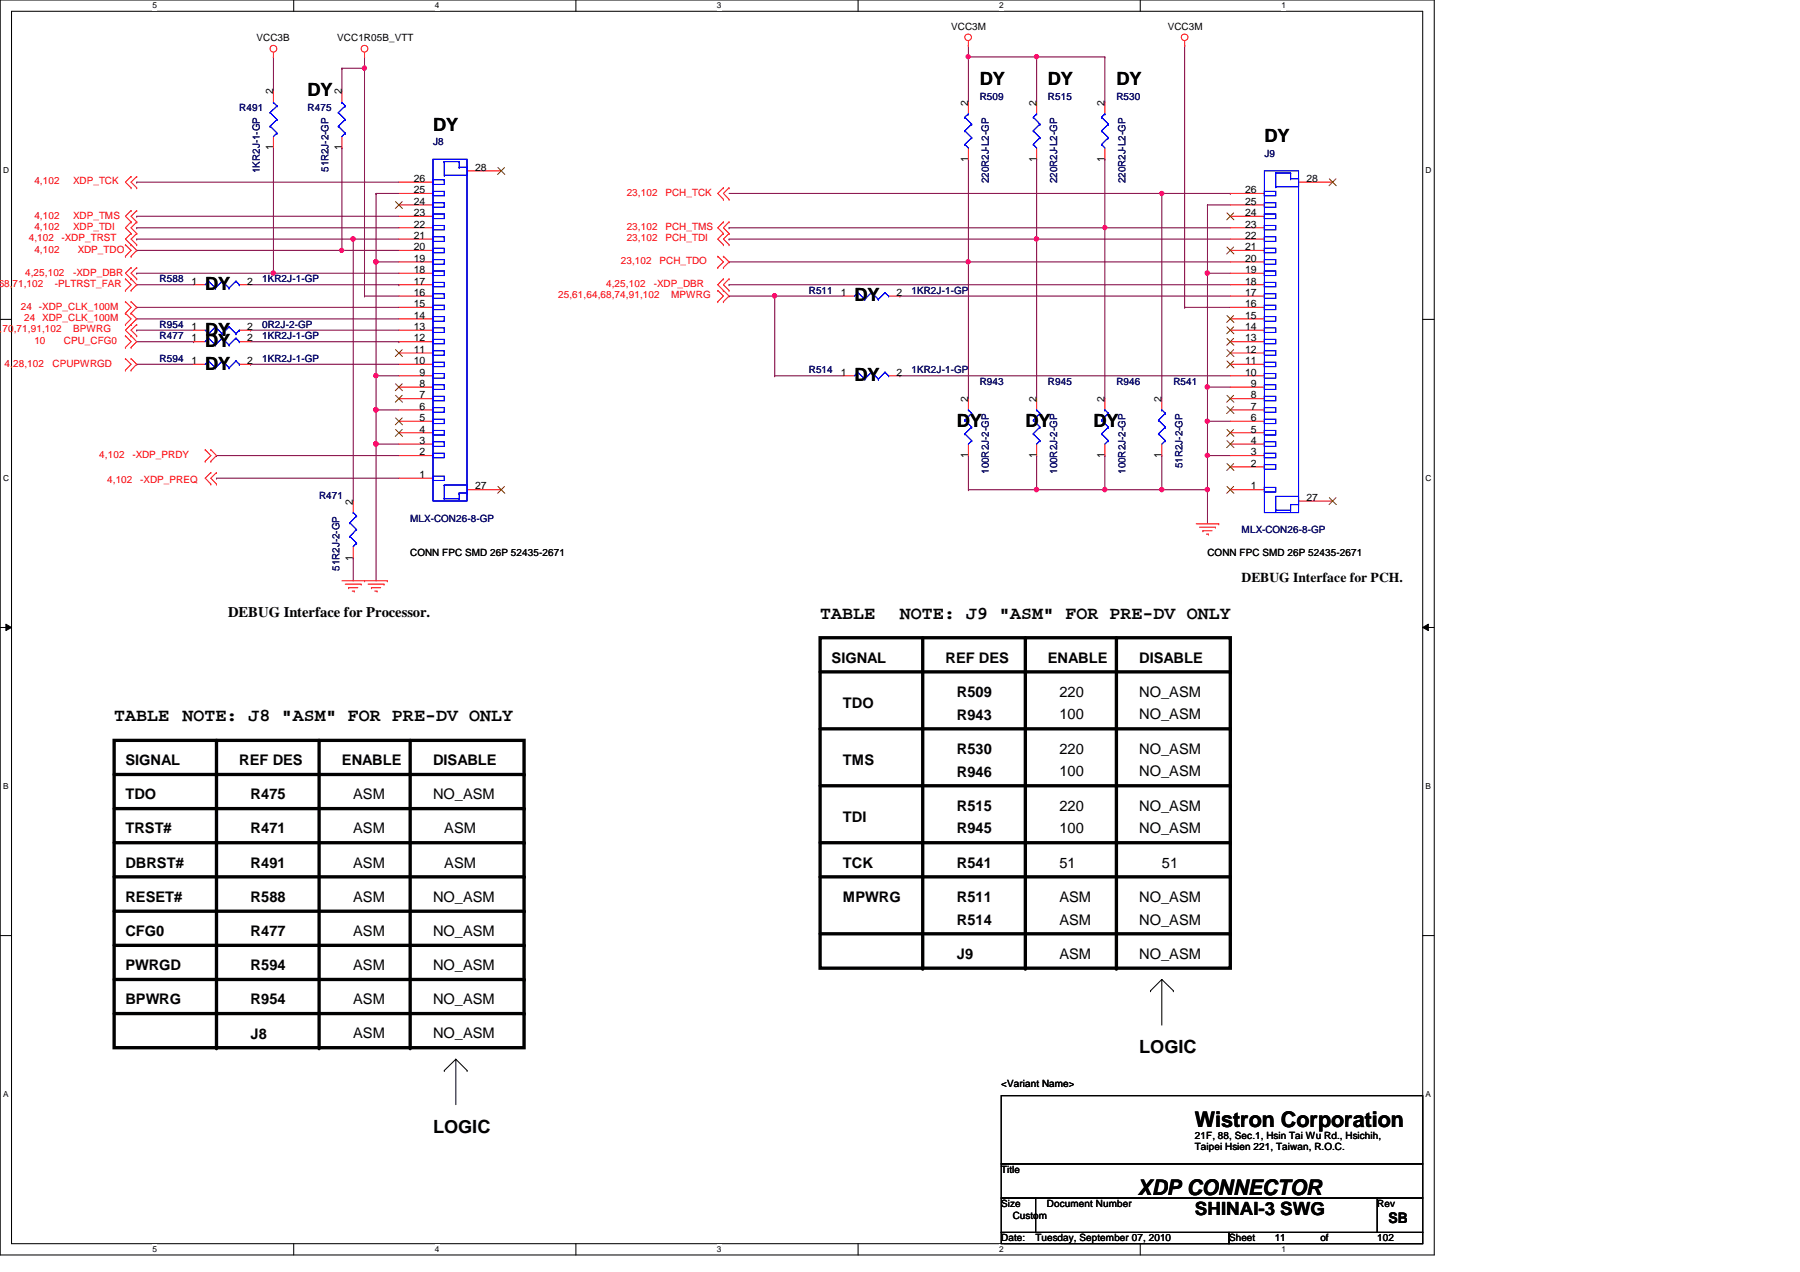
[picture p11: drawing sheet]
<svg xmlns="http://www.w3.org/2000/svg" width="297mm" height="210mm" viewBox="0 0 297 210" stroke-linecap="round" stroke-linejoin="round" font-family="sans-serif">
<path d="M0 0h236.7v207.1h-236.7zM1.9 1.9h232.9v203.3h-232.9z" fill="none" stroke="#000" stroke-width=".17"/>
<g fill="#fff">
<path d="M25.2 .2h.7v1.5h-.7z"/>
<path d="M25.2 205.4h.7v1.5h-.7z"/>
</g>
<path d="M48.5 0v1.9M48.5 205.2v1.9" fill="none" stroke="#000" stroke-width=".17"/>
<g fill="#fff">
<path d="M71.8 .2h.7v1.5h-.7z"/>
<path d="M71.8 205.4h.7v1.5h-.7z"/>
</g>
<path d="M95 0v1.9M95 205.2v1.9" fill="none" stroke="#000" stroke-width=".17"/>
<g fill="#fff">
<path d="M118.3 .2h.8v1.5h-.8z"/>
<path d="M118.3 205.4h.8v1.5h-.8z"/>
</g>
<path d="M141.6 0v1.9M141.6 205.2v1.9" fill="none" stroke="#000" stroke-width=".17"/>
<g fill="#fff">
<path d="M164.9 .2h.7v1.5h-.7z"/>
<path d="M164.9 205.4h.7v1.5h-.7z"/>
</g>
<path d="M188.2 0v1.9M188.2 205.2v1.9" fill="none" stroke="#000" stroke-width=".17"/>
<g fill="#fff">
<path d="M211.5 .2h.7v1.5h-.7z"/>
<path d="M211.5 205.4h.7v1.5h-.7z"/>
<path d="M.5 27.3h1v1.5h-1z"/>
<path d="M235.2 27.3h1v1.5h-1z"/>
<path d="M.5 78.1h1v1.5h-1z"/>
<path d="M235.2 78.1h1v1.5h-1z"/>
</g>
<path d="M0 52.7h1.9M234.8 52.7h1.8" fill="none" stroke="#000" stroke-width=".17"/>
<g fill="#fff">
<path d="M.5 128.9h.9v1.6h-.9z"/>
<path d="M235.2 128.9h.9v1.6h-.9z"/>
</g>
<path d="M0 103.5h1.9M1 103l.9 .5-.9 .6zM234.8 103.5l.9-.5v1.1zM234.8 103.5h1.8" fill="none" stroke="#000" stroke-width=".17"/>
<path d="M1 103l.9 .5-.9 .6zM234.8 103.5l.9-.5v1.1z" fill="#000"/>
<g fill="#fff">
<path d="M.5 179.8h.9v1.5h-.9z"/>
<path d="M235.2 179.8h.9v1.5h-.9z"/>
</g>
<path d="M0 154.4h1.9M234.8 154.4h1.8" fill="none" stroke="#000" stroke-width=".17"/>
<path d="M35.7 78.9h.1M35.7 75.2h.1M35.7 78.9h30.1M35.7 75.2h30.1M62.1 73.3h.1M62.1 73.3h3.7" fill="none" stroke="#800040" stroke-width=".17"/>
<circle cx="62" cy="73.3" r=".37" fill="#f0f"/>
<circle cx="62" cy="73.3" r=".37" fill="none" stroke="#f0f" stroke-width=".17"/>
<path d="M62.1 31.9h.1M62.1 31.9h3.7M62.1 31.9v11.3M62.1 43.2h.1M62.1 43.2h3.7M62.1 62h.1M62.1 62h3.7" fill="none" stroke="#800040" stroke-width=".17"/>
<circle cx="62" cy="43.2" r=".37" fill="#f0f"/>
<circle cx="62" cy="43.2" r=".37" fill="none" stroke="#f0f" stroke-width=".17"/>
<path d="M62.1 62h.1M62.1 73.3h.1M62.1 62v5.6M62.1 73.3v22.5" fill="none" stroke="#800040" stroke-width=".17"/>
<circle cx="62" cy="73.3" r=".37" fill="#f0f"/>
<circle cx="62" cy="73.3" r=".37" fill="none" stroke="#f0f" stroke-width=".17"/>
<path d="M62.1 43.2h.1M62.1 43.2v18.8" fill="none" stroke="#800040" stroke-width=".17"/>
<circle cx="62" cy="62" r=".37" fill="#f0f"/>
<circle cx="62" cy="62" r=".37" fill="none" stroke="#f0f" stroke-width=".17"/>
<circle cx="62" cy="43.2" r=".37" fill="#f0f"/>
<circle cx="62" cy="43.2" r=".37" fill="none" stroke="#f0f" stroke-width=".17"/>
<path d="M62.1 67.6h.1M62.1 67.6v5.7" fill="none" stroke="#800040" stroke-width=".17"/>
<circle cx="62" cy="67.6" r=".37" fill="#f0f"/>
<circle cx="62" cy="67.6" r=".37" fill="none" stroke="#f0f" stroke-width=".17"/>
<path d="M60.2 11.3h.1M60.2 11.3v37.6M22.6 52.6h.1M22.6 50.7h.1M22.6 52.6h43.2M22.6 50.7h43.2M60.2 48.9h.1M60.2 48.9h5.6M22.6 60.1h.1M22.6 60.1h9.4M41.4 60.1h.1M41.4 60.1h24.4" fill="none" stroke="#800040" stroke-width=".17"/>
<circle cx="60.1" cy="11.2" r=".35" fill="#f0f"/>
<circle cx="60.1" cy="11.2" r=".35" fill="none" stroke="#f0f" stroke-width=".17"/>
<g fill="none" stroke="#800040" stroke-width=".17">
<path d="M56.4 11.3h.1M56.4 11.3v3.7M60.2 9.4h.1M60.2 9.4v1.9h-3.8M195.5 7.5h.1M195.5 7.5v43.2M58.3 39.5h.1M58.3 39.5v43.2M120.3 31.9h71.4M191.7 31.9h.1M199.3 33.8h.1M199.3 33.8h3.7"/>
<path d="M199.3 33.8v11.3M120.3 47h.1M120.3 47h82.7M127.8 48.9h.1M127.8 48.9h11.3M199.3 45.1h.1M199.3 45.1h3.7M148.5 62h.1M148.5 62h54.5M58.3 92.1h.1M58.3 92.1v3.7M199.3 80.8h.1"/>
<path d="M199.3 80.8v5.6"/>
</g>
<circle cx="191.7" cy="31.9" r=".34" fill="#f0f"/>
<circle cx="191.7" cy="31.9" r=".34" fill="none" stroke="#f0f" stroke-width=".17"/>
<path d="M182.3 75.2h.1M182.3 75.2v5.6M191.7 75.2h.1M191.7 75.2v5.6h-9.4M182.3 80.8h.1" fill="none" stroke="#800040" stroke-width=".17"/>
<circle cx="182.3" cy="80.8" r=".35" fill="#f0f"/>
<circle cx="182.3" cy="80.8" r=".35" fill="none" stroke="#f0f" stroke-width=".17"/>
<path d="M171.1 75.2h.1M171.1 75.2v5.6" fill="none" stroke="#800040" stroke-width=".17"/>
<circle cx="171" cy="80.8" r=".37" fill="#f0f"/>
<circle cx="171" cy="80.8" r=".37" fill="none" stroke="#f0f" stroke-width=".17"/>
<path d="M171.1 39.5h.1M171.1 39.5h31.9M159.8 75.2h.1M159.8 75.2v5.6M159.8 80.8h.1M159.8 80.8h22.5M171.1 80.8h.1" fill="none" stroke="#800040" stroke-width=".17"/>
<circle cx="171" cy="39.4" r=".37" fill="#f0f"/>
<circle cx="171" cy="39.4" r=".37" fill="none" stroke="#f0f" stroke-width=".17"/>
<path d="M159.8 43.2h.1M159.8 43.2h43.2" fill="none" stroke="#800040" stroke-width=".17"/>
<circle cx="159.7" cy="43.2" r=".35" fill="#f0f"/>
<circle cx="159.7" cy="43.2" r=".35" fill="none" stroke="#f0f" stroke-width=".17"/>
<path d="M159.8 9.4h.1M159.8 9.4v7.5M159.8 9.4h11.3M171.1 9.4h.1M171.1 9.4v7.5" fill="none" stroke="#800040" stroke-width=".17"/>
<circle cx="159.8" cy="9.4" r=".34" fill="#f0f"/>
<circle cx="159.8" cy="9.4" r=".34" fill="none" stroke="#f0f" stroke-width=".17"/>
<path d="M171.1 9.4h.1M171.1 9.4h11.2" fill="none" stroke="#800040" stroke-width=".17"/>
<circle cx="171" cy="9.4" r=".36" fill="#f0f"/>
<circle cx="171" cy="9.4" r=".36" fill="none" stroke="#f0f" stroke-width=".17"/>
<path d="M159.8 7.5h.1M159.8 7.5v1.9M182.3 9.4h.1M182.3 9.4v7.5M182.3 37.6h.1M182.3 37.6h20.7M191.7 80.8h.1M191.7 80.8h7.6" fill="none" stroke="#800040" stroke-width=".17"/>
<circle cx="199.2" cy="80.8" r=".37" fill="#f0f"/>
<circle cx="199.2" cy="80.8" r=".37" fill="none" stroke="#f0f" stroke-width=".17"/>
<circle cx="191.7" cy="80.8" r=".35" fill="#f0f"/>
<circle cx="191.7" cy="80.8" r=".35" fill="none" stroke="#f0f" stroke-width=".17"/>
<path d="M199.3 75.2h.1M199.3 75.2v5.6" fill="none" stroke="#800040" stroke-width=".17"/>
<circle cx="199.2" cy="75.1" r=".36" fill="#f0f"/>
<circle cx="199.2" cy="75.1" r=".36" fill="none" stroke="#f0f" stroke-width=".17"/>
<path d="M182.3 26.3h.1M182.3 26.3v11.3M191.7 31.9h.1M191.7 31.9v33.9M191.7 31.9h11.3M203 31.9h.1" fill="none" stroke="#800040" stroke-width=".17"/>
<circle cx="182.3" cy="37.5" r=".34" fill="#f0f"/>
<circle cx="182.3" cy="37.5" r=".34" fill="none" stroke="#f0f" stroke-width=".17"/>
<path d="M22.6 30.1h.1M22.6 30.1h43.2M159.8 26.3h.1M159.8 26.3v39.5M171.1 26.3h.1M171.1 39.5h.1M171.1 26.3v39.5M182.3 37.6h.1M182.3 37.6v28.2M56.4 41.3h.1M56.4 41.3h9.4M159.8 43.2h.1" fill="none" stroke="#800040" stroke-width=".17"/>
<circle cx="56.4" cy="41.3" r=".34" fill="#f0f"/>
<circle cx="56.4" cy="41.3" r=".34" fill="none" stroke="#f0f" stroke-width=".17"/>
<path d="M22.6 37.6h.1M22.6 35.7h.1M22.6 37.6h43.2M22.6 35.7h43.2M58.3 39.5h.1M58.3 39.5h7.5" fill="none" stroke="#800040" stroke-width=".17"/>
<circle cx="58.3" cy="39.4" r=".37" fill="#f0f"/>
<circle cx="58.3" cy="39.4" r=".37" fill="none" stroke="#f0f" stroke-width=".17"/>
<path d="M56.4 24.4h.1M56.4 24.4v16.9h-33.8M22.6 41.3h.1M45.1 45.1h.1M45.1 45.1h20.7" fill="none" stroke="#800040" stroke-width=".17"/>
<circle cx="45.1" cy="45.1" r=".37" fill="#f0f"/>
<circle cx="45.1" cy="45.1" r=".37" fill="none" stroke="#f0f" stroke-width=".17"/>
<path d="M62.1 67.6h.1M62.1 67.6h3.7" fill="none" stroke="#800040" stroke-width=".17"/>
<circle cx="62" cy="67.6" r=".37" fill="#f0f"/>
<circle cx="62" cy="67.6" r=".37" fill="none" stroke="#f0f" stroke-width=".17"/>
<g fill="none" stroke="#800040" stroke-width=".17">
<path d="M45.1 9.4h.1M45.1 9.4v5.6M22.6 39.5h.1M22.6 39.5h35.7M45.1 24.4v20.7M22.6 47h.1M22.6 54.5h.1M22.6 45.1h.1M22.6 47h9.4M22.6 54.5h9.4M22.6 56.4h9.4M22.6 45.1h22.5"/>
<path d="M32 56.4h.1M41.4 54.5h.1M41.4 47h24.4M41.4 54.5h24.4M41.4 56.4h24.4M45.1 45.1h.1M65.8 47h.1M65.8 56.4h.1M127.8 48.9h.1M127.8 48.9v13.1"/>
</g>
<circle cx="127.8" cy="48.8" r=".37" fill="#f0f"/>
<circle cx="127.8" cy="48.8" r=".37" fill="none" stroke="#f0f" stroke-width=".17"/>
<path d="M120.3 48.9h.1M120.3 48.9h7.5M199.3 45.1h.1M199.3 45.1v18.8M127.8 62h.1M127.8 62h11.3M199.3 63.9h.1M199.3 63.9h3.7" fill="none" stroke="#800040" stroke-width=".17"/>
<circle cx="199.2" cy="45.1" r=".37" fill="#f0f"/>
<circle cx="199.2" cy="45.1" r=".37" fill="none" stroke="#f0f" stroke-width=".17"/>
<path d="M199.3 69.5h.1M199.3 69.5h3.7" fill="none" stroke="#800040" stroke-width=".17"/>
<circle cx="199.2" cy="69.5" r=".36" fill="#f0f"/>
<circle cx="199.2" cy="69.5" r=".36" fill="none" stroke="#f0f" stroke-width=".17"/>
<path d="M199.3 63.9h.1M199.3 63.9v5.6" fill="none" stroke="#800040" stroke-width=".17"/>
<circle cx="199.2" cy="63.9" r=".37" fill="#f0f"/>
<circle cx="199.2" cy="63.9" r=".37" fill="none" stroke="#f0f" stroke-width=".17"/>
<g fill="none" stroke="#800040" stroke-width=".17">
<path d="M120.3 37.6h.1M120.3 39.5h.1M120.3 37.6h62M120.3 39.5h50.8M120.3 43.2h.1M120.3 43.2h39.5M148.5 48.9h.1M148.5 48.9h54.5M195.5 50.7h.1M195.5 50.7h7.5M199.3 75.2h.1M199.3 75.2h3.7"/>
<path d="M199.3 69.5v5.7"/>
</g>
<g fill="none" stroke="#f00" stroke-width=".17">
<path d="M45.1 9.4h.1M45.1 8.6v.8M45.1 15v1.9M56.4 15v1.9M60.2 9.4h.1M60.2 8.6v.8M159.8 7.5h.1M159.8 6.7v.8M159.8 16.9v1.9M171.1 16.9v1.9M182.3 16.9v1.9M195.5 7.5h.1"/>
<path d="M195.5 6.7v.8M21.6 29.1h.1M21.6 31h.1M21.6 34.8h.1M21.6 36.6h.1M21.6 38.5h.1M21.6 29.1l-.9 1 .9 .9M21.6 38.5l-.9 1 1.9 1.8-1 1M21.6 34.8l-.9 .9 .9 .9M21.6 36.6l-.9 1 .9 .9M22.6 29.1h.1M22.6 31h.1"/>
<path d="M22.6 34.8h.1M22.6 36.6h.1M22.6 38.5h.1M22.6 29.1l-1 1 1 .9M22.6 34.8l-1 .9 1 .9M22.6 36.6l-1 1 1 .9M22.6 38.5l-1 1 1 .9M45.1 22.5v1.9M56.4 22.5v1.9M65.8 39.5h5.7M65.8 37.6h5.7M65.8 35.7h5.7"/>
<path d="M65.8 33.8h5.7M65.8 31.9h5.7M65.8 30.1h5.7M77.1 28.2h5.6M119.4 36.6h.1M119.4 38.5h.1M119.4 31h.1M119.4 32.9h.1M119.4 36.6l-1 1 1 .9M119.4 31l-1 .9 1 1M119.4 38.5l-1 1 1 .9M120.3 36.6h.1"/>
<path d="M120.3 38.5h.1M120.3 31h.1M120.3 32.9h.1M120.3 36.6l-.9 1 .9 .9M120.3 31l-.9 .9 .9 1M120.3 38.5l-.9 1 .9 .9M159.8 24.4v1.9M171.1 24.4v1.9M182.3 24.4v1.9M203 39.5h5.7M203 37.6h5.7M203 35.7h5.7"/>
<path d="M203 33.8h5.7M203 31.9h5.7M214.3 30.1h5.6M20.7 49.8h.1M20.7 51.7h.1M20.7 59.2h.1M20.7 53.6h.1M20.7 40.4h.1M20.7 42.3h.1M20.7 46h.1M20.7 47.9h.1M20.7 55.4h.1"/>
<path d="M20.7 57.3h.1M20.7 49.8l.9 .9-.9 1M20.7 59.2l.9 .9-.9 1M20.7 51.7l.9 .9-.9 1M20.7 40.4l.9 .9-.9 1M20.7 46l.9 1-.9 .9M20.7 55.4l.9 1-.9 .9M21.6 51.7h.1M21.6 49.8h.1M21.6 59.2h.1M21.6 53.6h.1M21.6 42.3h.1"/>
<path d="M21.6 40.4h.1M21.6 44.2h.1M21.6 46h.1M21.6 47.9h.1M21.6 55.4h.1M21.6 57.3h.1M21.6 49.8l1 .9-1 1M21.6 59.2l1 .9-1 1M21.6 51.7l1 .9-1.9 1.9 .9 .9M21.6 44.2l-.9 .9 .9 .9M21.6 46l1 1-1 .9M21.6 55.4l1 1-1 .9"/>
<path d="M22.6 40.4h.1M22.6 44.2h.1M22.6 46h.1M22.6 53.6h.1M22.6 55.4h.1M22.6 44.2l-1 .9 1 .9M22.6 53.6l-1 .9 1 .9M32 47h1.9M32 56.4h1.9M32 54.5h1.9M39.5 47h1.9M39.5 56.4h1.9"/>
<path d="M39.5 54.5h1.9M65.8 47h5.7M65.8 56.4h5.7M65.8 58.3h5.7M65.8 54.5h5.7M65.8 52.6h5.7M65.8 50.7h5.7M65.8 48.9h5.7M65.8 45.1h5.7M65.8 43.2h5.7M65.8 41.3h5.7M118.4 47.9h.1"/>
<path d="M118.4 49.8h.1M118.4 42.3h.1M118.4 44.2h.1M118.4 47.9l1 1-1 .9M118.4 42.3l1 .9-1 1M119.4 49.8h.1M119.4 47.9h.1M119.4 46h.1M119.4 40.4h.1M119.4 44.2h.1M119.4 42.3h.1M119.4 46l-1 1 1.9 1.9-.9 .9"/>
<path d="M119.4 42.3l.9 .9-.9 1M120.3 46h.1M120.3 47.9h.1M120.3 40.4h.1M120.3 46l-.9 1 .9 .9M139.1 48.9h1.9M146.6 48.9h1.9M203 47h5.7M203 56.4h5.7M203 58.3h5.7M203 54.5h5.7M203 52.6h5.7"/>
<path d="M203 50.7h5.7M203 48.9h5.7M203 45.1h5.7M203 43.2h5.7M203 41.3h5.7M20.7 61.1h.1M21.6 61.1h.1M32 60.1h1.9M33.9 74.2h.1M33.9 76.1h.1M33.9 74.2l.9 1-.9 .9M34.8 76.1h.1"/>
<path d="M34.8 74.2h.1M34.8 78h.1M34.8 79.9h.1M34.8 74.2l.9 1-.9 .9M34.8 78l-.9 .9 .9 1M35.7 78h.1M35.7 79.9h.1M35.7 78l-.9 .9 .9 1M39.5 60.1h1.9M65.8 78.9h5.7M65.8 75.2h5.7M65.8 73.3h5.7"/>
<path d="M65.8 71.4h5.7M65.8 69.5h5.7M65.8 67.6h5.7M65.8 65.8h5.7M65.8 63.9h5.7M65.8 62h5.7M65.8 60.1h5.7M139.1 62h1.9M146.6 62h1.9M159.8 65.8v1.8M159.8 73.3v1.9M171.1 65.8v1.8"/>
<path d="M171.1 73.3v1.9M182.3 65.8v1.8M182.3 73.3v1.9M191.7 65.8v1.8M191.7 73.3v1.9M203 75.2h5.7M203 73.3h5.7M203 71.4h5.7M203 69.5h5.7M203 67.6h5.7M203 65.8h5.7M203 63.9h5.7"/>
<path d="M203 62h5.7M203 60.1h5.7M203 77h5.7M56.4 95.8h7.5M57 96.4h2.6M57.5 97h.1M57.5 97h1.6M58.1 97.5h.4M58.3 82.7v1.9M58.3 90.2v1.9M58.5 97.5h.1M59.6 96.4h.1"/>
<path d="M60.2 95.8h.1M60.7 96.4h2.7M61.3 97h.1M61.3 97h1.5M61.8 97.5h.4M62.2 97.5h.1M63.4 96.4h.1M63.9 95.8h.1M77.1 80.8h5.6M197.4 86.4h3.7M197.9 87h2.7M198.5 87.6h.1"/>
<path d="M198.5 87.6h1.5M199.1 88.1h.3M199.4 88.1h.1M200.6 87h.1M201.1 86.4h.1M203 80.8h5.7M214.3 82.7h5.6"/>
<circle cx="45.1" cy="8" r=".56"/>
<circle cx="60.1" cy="8" r=".56"/>
<circle cx="159.8" cy="6.2" r=".55"/>
<circle cx="195.5" cy="6.2" r=".55"/>
</g>
<g fill="none" stroke="#000" stroke-width=".17">
<path d="M73.3 176.7h.1M75.2 174.8h.1M75.2 174.8v7.5M75.2 174.8l-1.9 1.9M75.2 174.8l1.9 1.9M77.1 176.7h.1M189.9 163.5h.1M191.7 161.6h.1M191.7 161.6v7.6M191.7 161.6l-1.8 1.9M191.7 161.6l1.9 1.9M193.6 163.5h.1"/>
<path d="M165.2 180.8h69.6v11.3h-69.6zM165.2 192.1h69.6v5.6h-69.6zM165.2 197.7h5.7v5.7h-5.7zM170.9 197.7h56.4v5.7h-56.4zM227.3 197.7h7.5v5.7h-7.5zM165.2 203.4h37.6v1.8h-37.6zM202.8 203.4h32v1.8h-32z"/>
</g>
<g fill="none" stroke="#000" stroke-width=".55">
<path d="M135.3 105.2h67.7v54.6h-67.7zM135.3 110.9h67.7M152.3 105.2v54.6M169.2 105.2v54.6M184.2 105.2v54.6M18.8 122.2h67.7v50.7h-67.7zM18.8 139.1h67.7M18.8 127.8h67.7M18.8 133.4h67.7M35.7 122.2v50.7M52.7 122.2v50.7M67.7 122.2v50.7"/>
<path d="M135.3 120.3h67.7M135.3 129.7h67.7M135.3 139.1h67.7M18.8 144.7h67.7M18.8 150.4h67.7M18.8 156h67.7M135.3 144.7h67.7M135.3 154.1h67.7M18.8 167.3h67.7M18.8 161.6h67.7"/>
</g>
<g fill="#000">
<circle cx="203" cy="110.9" r=".28"/>
<circle cx="86.5" cy="133.4" r=".28"/>
<circle cx="86.5" cy="139.1" r=".28"/>
<circle cx="86.5" cy="127.8" r=".28"/>
<circle cx="203" cy="120.3" r=".28"/>
<circle cx="203" cy="139.1" r=".28"/>
<circle cx="203" cy="129.7" r=".28"/>
<circle cx="86.5" cy="144.7" r=".28"/>
<circle cx="86.5" cy="150.4" r=".28"/>
<circle cx="86.5" cy="156" r=".28"/>
<circle cx="152.3" cy="159.8" r=".28"/>
<circle cx="169.2" cy="159.8" r=".28"/>
<circle cx="184.2" cy="159.8" r=".28"/>
<circle cx="203" cy="144.7" r=".28"/>
<circle cx="203" cy="154.1" r=".28"/>
<circle cx="35.7" cy="172.9" r=".28"/>
<circle cx="52.7" cy="172.9" r=".28"/>
<circle cx="67.7" cy="172.9" r=".28"/>
<circle cx="86.5" cy="167.3" r=".28"/>
<circle cx="86.5" cy="161.6" r=".28"/>
</g>
<g fill="none" stroke="#00f" stroke-width=".17">
<path d="M44.6 18.6h.1M44.6 18.6l1.1 1.1M45.1 16.9h.1M45.1 16.9l.6 .6M45.7 19.7h.1M45.7 17.5h.1M45.7 19.7l-1.1 1.1M45.7 17.5l-1.1 1.1M55.8 18.6h.1M55.8 18.6l1.2 1.1M56.4 16.9h.1M56.4 16.9l.6 .6"/>
<path d="M57 19.7h.1M57 17.5h.1M57 19.7l-1.2 1.1M57 17.5l-1.2 1.1M159.2 19.3h.1M159.2 19.3l1.2 1.2M159.8 18.8h.1M159.8 18.8l-.6 .5M170.5 19.3h.1M170.5 19.3l1.1 1.2M171.1 18.8h.1M171.1 18.8l-.6 .5"/>
<path d="M181.8 19.3h.1M181.8 19.3l1.1 1.2M182.3 18.8h.1M182.3 18.8l-.5 .5M44.6 20.8h.1M44.6 20.8l1.1 1.2M45.7 22h.1M45.7 22l-.6 .5M55.8 20.8h.1M55.8 20.8l1.2 1.2M57 22h.1M57 22l-.6 .5"/>
<path d="M71.5 37.2h1.8v.7h-1.8zM71.5 39.1h1.8v.7h-1.8zM71.5 35.3h1.8v.8h-1.8zM71.5 33.4h1.8v.8h-1.8zM71.5 31.6h1.8v.7h-1.8zM71.5 29.7h1.8v.7h-1.8zM71.5 26.3h5.6v56.4h-5.6zM73.3 26.7h.1M73.3 28.9h.1M73.3 26.7v2.2M73.3 26.7h2.5M75.8 27.6h.1"/>
<path d="M75.8 26.7h.1M75.8 26.7v.9M75.8 27.6h1.3M77.1 27.6h.1M77.1 27.6v1.3h-3.8M159.2 23.8h.1M159.2 21.6h.1M159.2 23.8l.6 .6M159.2 21.6l1.2 1.1M160.4 22.7h.1M160.4 20.5h.1M160.4 22.7l-1.2 1.1"/>
<path d="M160.4 20.5l-1.2 1.1M170.5 23.8h.1M170.5 21.6h.1M170.5 23.8l.6 .6M170.5 21.6l1.1 1.1M171.6 22.7h.1M171.6 20.5h.1M171.6 22.7l-1.1 1.1M171.6 20.5l-1.1 1.1M181.8 23.8h.1M181.8 21.6h.1M181.8 23.8l.5 .6"/>
<path d="M181.8 21.6l1.1 1.1M182.9 22.7h.1M182.9 20.5h.1M182.9 22.7l-1.1 1.1M182.9 20.5l-1.1 1.1M208.7 39.1h1.8v.7h-1.8zM208.7 37.2h1.8v.7h-1.8zM208.7 35.3h1.8v.8h-1.8zM208.7 33.4h1.8v.8h-1.8zM208.7 31.6h1.8v.7h-1.8zM208.7 28.2h5.6v56.4h-5.6zM210.5 28.5h.1"/>
<path d="M210.5 30.8h.1M210.5 28.5v2.3M210.5 28.5h2.5M213 29.5h.1M213 28.5h.1M213 28.5v1M213 29.5h1.3M214.3 29.5h.1M214.3 29.5v1.3h-3.8M33.9 54.5l.5 .6M34.4 46.4h.1M34.4 55.8h.1"/>
<path d="M34.4 55.1h.1M34.4 59.6h.1M34.4 46.4l-.5 .6M34.4 46.4l1.2 1.1M34.4 55.8l-.5 .6M34.4 55.8l1.2 1.1M34.4 59.6l-.5 .5M34.4 59.6l1.2 1.1M35.6 47.5h.1M35.6 56.9h.1M35.6 53.9h.1M35.6 53.9l-1.2 1.2"/>
<path d="M35.6 53.9l1.1 1.2M36.7 46.4h.1M36.7 55.8h.1M36.7 55.1h.1M36.7 59.6h.1M36.7 46.4l-1.1 1.1M36.7 46.4l1.1 1.1M36.7 55.8l-1.1 1.1M36.7 55.8l1.1 1.1M36.7 59.6l-1.1 1.1M36.7 59.6l1.1 1.1M37.8 47.5h.1"/>
<path d="M37.8 56.9h.1M37.8 53.9h.1M37.8 53.9l-1.1 1.2M37.8 53.9l1.1 1.2M38.9 46.4h.1M38.9 55.8h.1M38.9 55.1h.1M38.9 59.6h.1M38.9 46.4l-1.1 1.1M38.9 46.4l.6 .6M38.9 55.8l-1.1 1.1M38.9 55.8l.6 .6"/>
<path d="M38.9 59.6l-1.1 1.1M38.9 59.6l.6 .5M39.5 47h.1M39.5 56.4h.1M39.5 54.5h.1M39.5 54.5l-.6 .6M71.5 59.8h1.8v.7h-1.8zM71.5 57.9h1.8v.7h-1.8zM71.5 56h1.8v.7h-1.8zM71.5 41h1.8v.7h-1.8zM71.5 44.7h1.8v.8h-1.8zM71.5 54.1h1.8v.8h-1.8z"/>
<path d="M71.5 42.8h1.8v.8h-1.8zM71.5 52.2h1.8v.8h-1.8zM71.5 50.4h1.8v.7h-1.8zM71.5 48.5h1.8v.7h-1.8zM71.5 46.6h1.8v.7h-1.8zM141.6 48.3h.1M141.6 48.3l-.6 .6M141.6 48.3l1.1 1.1M142.7 49.4h.1M143.8 48.3h.1M143.8 48.3l-1.1 1.1M143.8 48.3l1.1 1.1"/>
<path d="M144.9 49.4h.1M146 48.3h.1M146 48.3l-1.1 1.1M146 48.3l.6 .6M146.6 48.9h.1M208.7 59.8h1.8v.7h-1.8zM208.7 57.9h1.8v.7h-1.8zM208.7 42.8h1.8v.8h-1.8zM208.7 46.6h1.8v.7h-1.8zM208.7 41h1.8v.7h-1.8zM208.7 56h1.8v.7h-1.8zM208.7 44.7h1.8v.8h-1.8z"/>
<path d="M208.7 54.1h1.8v.8h-1.8zM208.7 52.2h1.8v.8h-1.8zM208.7 50.4h1.8v.7h-1.8zM208.7 48.5h1.8v.7h-1.8zM35.6 60.7h.1M37.8 60.7h.1M39.5 60.1h.1M71.5 78.6h1.8v.7h-1.8zM71.5 74.8h1.8v.7h-1.8zM71.5 72.9h1.8v.8h-1.8zM71.5 71h1.8v.8h-1.8zM71.5 69.2h1.8v.7h-1.8z"/>
<path d="M71.5 67.3h1.8v.7h-1.8zM71.5 65.4h1.8v.7h-1.8zM71.5 63.5h1.8v.8h-1.8zM71.5 61.6h1.8v.8h-1.8zM141.6 61.4h.1M141.6 61.4l-.6 .6M141.6 61.4l1.1 1.2M142.7 62.6h.1M143.8 61.4h.1M143.8 61.4l-1.1 1.2M143.8 61.4l1.1 1.2M144.9 62.6h.1"/>
<path d="M146 61.4h.1M146 61.4l-1.1 1.2M146 61.4l.6 .6M146.6 62h.1M159.2 71.6h.1M159.2 69.3h.1M159.2 71.6l1.2 1.1M159.2 69.3l1.2 1.2M159.8 67.6h.1M159.8 67.6l.6 .6M160.4 72.7h.1M160.4 70.5h.1"/>
<path d="M160.4 68.2h.1M160.4 72.7l-.6 .6M160.4 70.5l-1.2 1.1M160.4 68.2l-1.2 1.1M170.5 71.6h.1M170.5 69.3h.1M170.5 71.6l1.1 1.1M170.5 69.3l1.1 1.2M171.1 67.6h.1M171.1 67.6l.5 .6M171.6 72.7h.1M171.6 70.5h.1"/>
<path d="M171.6 68.2h.1M171.6 72.7l-.5 .6M171.6 70.5l-1.1 1.1M171.6 68.2l-1.1 1.1M181.8 71.6h.1M181.8 69.3h.1M181.8 71.6l1.1 1.1M181.8 69.3l1.1 1.2M182.3 67.6h.1M182.3 67.6l.6 .6M182.9 72.7h.1M182.9 70.5h.1"/>
<path d="M182.9 68.2h.1M182.9 72.7l-.6 .6M182.9 70.5l-1.1 1.1M182.9 68.2l-1.1 1.1M191.2 71.6h.1M191.2 69.3h.1M191.2 71.6l1.1 1.1M191.2 69.3l1.1 1.2M191.7 67.6h.1M191.7 67.6l.6 .6M192.3 72.7h.1M192.3 70.5h.1"/>
<path d="M192.3 68.2h.1M192.3 72.7l-.6 .6M192.3 70.5l-1.1 1.1M192.3 68.2l-1.1 1.1M208.7 61.6h1.8v.8h-1.8zM208.7 76.7h1.8v.7h-1.8zM208.7 74.8h1.8v.7h-1.8zM208.7 72.9h1.8v.8h-1.8zM208.7 71h1.8v.8h-1.8zM208.7 69.2h1.8v.7h-1.8zM208.7 67.3h1.8v.7h-1.8zM208.7 65.4h1.8v.7h-1.8z"/>
<path d="M208.7 63.5h1.8v.8h-1.8zM57.7 88.5h.1M57.7 86.3h.1M57.7 88.5l1.1 1.1M57.7 86.3l1.1 1.1M58.3 84.6h.1M58.3 84.6l.5 .5M58.8 89.6h.1M58.8 87.4h.1M58.8 85.1h.1M58.8 89.6l-.5 .6M58.8 87.4l-1.1 1.1"/>
<path d="M58.8 85.1l-1.1 1.2M73.3 80.1h.1M73.3 82.3h.1M73.3 80.1h3.8v1.3M73.3 82.3h2.5M73.3 80.1v2.2M75.8 81.4h.1M75.8 82.3h.1M75.8 81.4h1.3M75.8 81.4v.9M77.1 81.4h.1M208.7 80.4h1.8v.8h-1.8z"/>
<path d="M210.5 81.9h.1M210.5 84.2h.1M210.5 81.9h3.8v1.4M210.5 84.2h2.5M210.5 81.9v2.3M213 83.3h.1M213 84.2h.1M213 83.3h1.3M213 83.3v.9M214.3 83.3h.1"/>
</g>
<g fill="none" stroke="#804000" stroke-width=".17">
<path d="M65.3 33.3l1.1 1.1M66.4 33.3l-1.2 1.1M82.2 27.6l1.1 1.2M83.3 27.6l-1.2 1.2M202.5 35.1l1.1 1.2M203.6 35.1l-1.2 1.2M219.4 29.5l1.1 1.1M220.5 29.5l-1.2 1.1M65.3 57.7l1.1 1.1M66.4 57.7l-1.2 1.1M202.5 59.6l1.1 1.1M202.5 57.7l1.1 1.1"/>
<path d="M202.5 55.8l1.1 1.2M202.5 53.9l1.1 1.2M202.5 52.1l1.1 1.1M202.5 40.8l1.1 1.1M203.6 59.6l-1.2 1.1M203.6 57.7l-1.2 1.1M203.6 55.8l-1.2 1.2M203.6 53.9l-1.2 1.2M203.6 52.1l-1.2 1.1M203.6 40.8l-1.2 1.1M65.3 70.9l1.1 1.1M65.3 69l1.1 1.1"/>
<path d="M65.3 65.2l1.1 1.2M65.3 63.3l1.1 1.2M66.4 70.9l-1.2 1.1M66.4 69l-1.2 1.1M66.4 65.2l-1.2 1.2M66.4 63.3l-1.2 1.2M202.5 76.5l1.1 1.1M202.5 72.7l1.1 1.2M202.5 70.9l1.1 1.1M202.5 67.1l1.1 1.1M202.5 65.2l1.1 1.2M203.6 76.5l-1.2 1.1"/>
<path d="M203.6 72.7l-1.2 1.2M203.6 70.9l-1.2 1.1M203.6 67.1l-1.2 1.1M203.6 65.2l-1.2 1.2M82.2 80.3l1.1 1.1M83.3 80.3l-1.2 1.1M202.5 80.3l1.1 1.1M203.6 80.3l-1.2 1.1M219.4 82.1l1.1 1.2M220.5 82.1l-1.2 1.2"/>
</g>
<circle cx="62" cy="73.3" r=".37" fill="#f0f"/>
<circle cx="62" cy="73.3" r=".37" fill="none" stroke="#f0f" stroke-width=".17"/>
<circle cx="62" cy="43.2" r=".37" fill="#f0f"/>
<circle cx="62" cy="43.2" r=".37" fill="none" stroke="#f0f" stroke-width=".17"/>
<circle cx="62" cy="73.3" r=".37" fill="#f0f"/>
<circle cx="62" cy="73.3" r=".37" fill="none" stroke="#f0f" stroke-width=".17"/>
<circle cx="62" cy="62" r=".37" fill="#f0f"/>
<circle cx="62" cy="62" r=".37" fill="none" stroke="#f0f" stroke-width=".17"/>
<circle cx="62" cy="43.2" r=".37" fill="#f0f"/>
<circle cx="62" cy="43.2" r=".37" fill="none" stroke="#f0f" stroke-width=".17"/>
<circle cx="62" cy="67.6" r=".37" fill="#f0f"/>
<circle cx="62" cy="67.6" r=".37" fill="none" stroke="#f0f" stroke-width=".17"/>
<circle cx="60.1" cy="11.2" r=".35" fill="#f0f"/>
<circle cx="60.1" cy="11.2" r=".35" fill="none" stroke="#f0f" stroke-width=".17"/>
<circle cx="191.7" cy="31.9" r=".34" fill="#f0f"/>
<circle cx="191.7" cy="31.9" r=".34" fill="none" stroke="#f0f" stroke-width=".17"/>
<circle cx="182.3" cy="80.8" r=".35" fill="#f0f"/>
<circle cx="182.3" cy="80.8" r=".35" fill="none" stroke="#f0f" stroke-width=".17"/>
<circle cx="171" cy="80.8" r=".37" fill="#f0f"/>
<circle cx="171" cy="80.8" r=".37" fill="none" stroke="#f0f" stroke-width=".17"/>
<circle cx="171" cy="39.4" r=".37" fill="#f0f"/>
<circle cx="171" cy="39.4" r=".37" fill="none" stroke="#f0f" stroke-width=".17"/>
<circle cx="159.7" cy="43.2" r=".35" fill="#f0f"/>
<circle cx="159.7" cy="43.2" r=".35" fill="none" stroke="#f0f" stroke-width=".17"/>
<circle cx="159.8" cy="9.4" r=".34" fill="#f0f"/>
<circle cx="159.8" cy="9.4" r=".34" fill="none" stroke="#f0f" stroke-width=".17"/>
<circle cx="171" cy="9.4" r=".36" fill="#f0f"/>
<circle cx="171" cy="9.4" r=".36" fill="none" stroke="#f0f" stroke-width=".17"/>
<circle cx="199.2" cy="80.8" r=".37" fill="#f0f"/>
<circle cx="199.2" cy="80.8" r=".37" fill="none" stroke="#f0f" stroke-width=".17"/>
<circle cx="191.7" cy="80.8" r=".35" fill="#f0f"/>
<circle cx="191.7" cy="80.8" r=".35" fill="none" stroke="#f0f" stroke-width=".17"/>
<circle cx="199.2" cy="75.1" r=".36" fill="#f0f"/>
<circle cx="199.2" cy="75.1" r=".36" fill="none" stroke="#f0f" stroke-width=".17"/>
<circle cx="182.3" cy="37.5" r=".34" fill="#f0f"/>
<circle cx="182.3" cy="37.5" r=".34" fill="none" stroke="#f0f" stroke-width=".17"/>
<circle cx="56.4" cy="41.3" r=".34" fill="#f0f"/>
<circle cx="56.4" cy="41.3" r=".34" fill="none" stroke="#f0f" stroke-width=".17"/>
<circle cx="58.3" cy="39.4" r=".37" fill="#f0f"/>
<circle cx="58.3" cy="39.4" r=".37" fill="none" stroke="#f0f" stroke-width=".17"/>
<circle cx="45.1" cy="45.1" r=".37" fill="#f0f"/>
<circle cx="45.1" cy="45.1" r=".37" fill="none" stroke="#f0f" stroke-width=".17"/>
<circle cx="62" cy="67.6" r=".37" fill="#f0f"/>
<circle cx="62" cy="67.6" r=".37" fill="none" stroke="#f0f" stroke-width=".17"/>
<circle cx="127.8" cy="48.8" r=".37" fill="#f0f"/>
<circle cx="127.8" cy="48.8" r=".37" fill="none" stroke="#f0f" stroke-width=".17"/>
<circle cx="199.2" cy="45.1" r=".37" fill="#f0f"/>
<circle cx="199.2" cy="45.1" r=".37" fill="none" stroke="#f0f" stroke-width=".17"/>
<circle cx="199.2" cy="69.5" r=".36" fill="#f0f"/>
<circle cx="199.2" cy="69.5" r=".36" fill="none" stroke="#f0f" stroke-width=".17"/>
<circle cx="199.2" cy="63.9" r=".37" fill="#f0f"/>
<circle cx="199.2" cy="63.9" r=".37" fill="none" stroke="#f0f" stroke-width=".17"/>
<g font-size="3.6">
<text x="197.2" y="186">Wistron Corporation</text>
<text x="187.8" y="197.2">XDP CONNECTOR</text>
</g>
<g font-size="3">
<text x="50.8" y="15.9">DY</text>
<text x="161.7" y="14">DY</text>
<text x="172.9" y="14">DY</text>
<text x="184.2" y="14">DY</text>
<text x="71.5" y="21.5">DY</text>
<text x="208.7" y="23.4">DY</text>
<text x="33.9" y="47.8">DY</text>
<text x="141" y="49.7">DY</text>
<text x="33.9" y="57.2">DY</text>
<text x="33.9" y="55.4">DY</text>
<text x="33.9" y="61">DY</text>
<text x="141" y="62.9">DY</text>
<text x="157.9" y="70.4">DY</text>
<text x="169.2" y="70.4">DY</text>
<text x="180.5" y="70.4">DY</text>
<text x="135.3" y="102.1">TABLE</text>
<text x="148.5" y="102.1">NOTE: J9 &quot;ASM&quot; FOR PRE-DV ONLY</text>
<text x="18.8" y="119">TABLE</text>
<text x="30.1" y="119">NOTE: J8 &quot;ASM&quot; FOR PRE-DV ONLY</text>
<text x="188" y="173.8">LOGIC</text>
<text x="71.5" y="186.9">LOGIC</text>
<text x="197.2" y="200.4">SHINAI-3 SWG</text>
</g>
<g font-size="2.4">
<text x="37.6" y="101.9">DEBUG Interface for Processor.</text>
<text x="137.2" y="109.3">SIGNAL</text>
<text x="156" y="109.3">REF DES</text>
<text x="172.9" y="109.3">ENABLE</text>
<text x="188" y="109.3">DISABLE</text>
<text x="139.1" y="116.9">TDO</text>
<text x="157.9" y="115">R509</text>
<text x="157.9" y="118.7">R943</text>
<text x="174.8" y="115">220</text>
<text x="174.8" y="118.7">100</text>
<text x="188" y="115">NO_ASM</text>
<text x="188" y="118.7">NO_ASM</text>
<text x="157.9" y="124.4">R530</text>
<text x="174.8" y="124.4">220</text>
<text x="188" y="124.4">NO_ASM</text>
<text x="20.7" y="126.3">SIGNAL</text>
<text x="20.7" y="131.9">TDO</text>
<text x="39.5" y="126.3">REF DES</text>
<text x="41.4" y="131.9">R475</text>
<text x="56.4" y="126.3">ENABLE</text>
<text x="58.3" y="131.9">ASM</text>
<text x="71.5" y="131.9">NO_ASM</text>
<text x="71.5" y="126.3">DISABLE</text>
<text x="139.1" y="126.3">TMS</text>
<text x="157.9" y="128.1">R946</text>
<text x="174.8" y="128.1">100</text>
<text x="188" y="128.1">NO_ASM</text>
<text x="20.7" y="137.5">TRST#</text>
<text x="41.4" y="137.5">R471</text>
<text x="58.3" y="137.5">ASM</text>
<text x="73.3" y="137.5">ASM</text>
<text x="139.1" y="135.7">TDI</text>
<text x="157.9" y="133.8">R515</text>
<text x="157.9" y="137.5">R945</text>
<text x="174.8" y="133.8">220</text>
<text x="174.8" y="137.5">100</text>
<text x="188" y="133.8">NO_ASM</text>
<text x="188" y="137.5">NO_ASM</text>
<text x="20.7" y="143.2">DBRST#</text>
<text x="41.4" y="143.2">R491</text>
<text x="58.3" y="143.2">ASM</text>
<text x="73.3" y="143.2">ASM</text>
<text x="139.1" y="143.2">TCK</text>
<text x="157.9" y="143.2">R541</text>
<text x="174.8" y="143.2">51</text>
<text x="191.7" y="143.2">51</text>
<text x="20.7" y="148.8">RESET#</text>
<text x="41.4" y="148.8">R588</text>
<text x="58.3" y="148.8">ASM</text>
<text x="71.5" y="148.8">NO_ASM</text>
<text x="139.1" y="148.8">MPWRG</text>
<text x="157.9" y="148.8">R511</text>
<text x="174.8" y="148.8">ASM</text>
<text x="188" y="148.8">NO_ASM</text>
<text x="20.7" y="154.5">CFG0</text>
<text x="41.4" y="154.5">R477</text>
<text x="58.3" y="154.4">ASM</text>
<text x="71.5" y="154.4">NO_ASM</text>
<text x="157.9" y="152.6">R514</text>
<text x="174.8" y="152.6">ASM</text>
<text x="188" y="152.6">NO_ASM</text>
<text x="20.7" y="160.1">PWRGD</text>
<text x="41.4" y="160.1">R594</text>
<text x="58.3" y="160.1">ASM</text>
<text x="71.5" y="160.1">NO_ASM</text>
<text x="157.9" y="158.2">J9</text>
<text x="174.8" y="158.2">ASM</text>
<text x="188" y="158.2">NO_ASM</text>
<text x="20.7" y="165.7">BPWRG</text>
<text x="41.4" y="165.7">R954</text>
<text x="58.3" y="165.7">ASM</text>
<text x="71.5" y="165.7">NO_ASM</text>
<text x="41.4" y="171.4">J8</text>
<text x="58.3" y="171.4">ASM</text>
<text x="71.5" y="171.4">NO_ASM</text>
<text x="229.1" y="201.8">SB</text>
</g>
<text font-size="2.2" x="204.9" y="96.1">DEBUG Interface for PCH.</text>
<g font-size="1.7">
<text x="157" y="4.9">VCC3M</text>
<text x="192.7" y="4.9">VCC3M</text>
<text x="42.3" y="6.7">VCC3B</text>
<text x="55.7" y="6.7">VCC1R05B_VTT</text>
<text x="45.1" y="15.6" transform="rotate(-90 45.1 15.6)">2</text>
<text x="56.4" y="15.6" transform="rotate(-90 56.4 15.6)">2</text>
<text x="159.8" y="17.5" transform="rotate(-90 159.8 17.5)">2</text>
<text x="171" y="17.5" transform="rotate(-90 171 17.5)">2</text>
<text x="182.3" y="17.5" transform="rotate(-90 182.3 17.5)">2</text>
<text x="45.1" y="24.8" transform="rotate(-90 45.1 24.8)">1</text>
<text x="56.4" y="24.8" transform="rotate(-90 56.4 24.8)">1</text>
<text x="78.4" y="28.2">28</text>
<text x="159.8" y="26.7" transform="rotate(-90 159.8 26.7)">1</text>
<text x="171" y="26.7" transform="rotate(-90 171 26.7)">1</text>
<text x="182.3" y="26.7" transform="rotate(-90 182.3 26.7)">1</text>
<text x="68.3" y="35.6">23</text>
<text x="68.3" y="33.8">24</text>
<text x="68.3" y="31.9">25</text>
<text x="68.3" y="30">26</text>
<text x="205.5" y="35.6">24</text>
<text x="205.5" y="33.8">25</text>
<text x="205.5" y="31.9">26</text>
<text x="215.6" y="30">28</text>
<text x="68.3" y="41.3">20</text>
<text x="68.3" y="39.4">21</text>
<text x="68.3" y="37.5">22</text>
<text x="205.5" y="41.3">21</text>
<text x="205.5" y="39.4">22</text>
<text x="205.5" y="37.5">23</text>
<text x="31.6" y="46.9">1</text>
<text x="40.8" y="46.9">2</text>
<text x="68.3" y="46.9">17</text>
<text x="68.3" y="45">18</text>
<text x="68.3" y="43.2">19</text>
<text x="205.5" y="46.9">18</text>
<text x="205.5" y="45">19</text>
<text x="205.5" y="43.2">20</text>
<text x="68.3" y="52.6">14</text>
<text x="68.3" y="50.7">15</text>
<text x="68.3" y="48.8">16</text>
<text x="138.8" y="48.8">1</text>
<text x="148" y="48.8">2</text>
<text x="205.5" y="52.6">15</text>
<text x="205.5" y="50.7">16</text>
<text x="205.5" y="48.8">17</text>
<text x="31.6" y="56.3">1</text>
<text x="31.6" y="54.4">1</text>
<text x="40.8" y="56.3">2</text>
<text x="40.8" y="54.4">2</text>
<text x="68.3" y="58.2">11</text>
<text x="68.3" y="56.3">12</text>
<text x="68.3" y="54.4">13</text>
<text x="205.5" y="58.2">12</text>
<text x="205.5" y="56.3">13</text>
<text x="205.5" y="54.4">14</text>
<text x="31.6" y="60.1">1</text>
<text x="40.8" y="60.1">2</text>
<text x="68.3" y="60.1">10</text>
<text x="69.2" y="65.7">7</text>
<text x="69.2" y="63.8">8</text>
<text x="69.2" y="62">9</text>
<text x="138.8" y="62">1</text>
<text x="148" y="62">2</text>
<text x="205.5" y="62">10</text>
<text x="205.5" y="60.1">11</text>
<text x="206.4" y="65.7">8</text>
<text x="206.4" y="63.8">9</text>
<text x="69.2" y="71.4">4</text>
<text x="69.2" y="69.5">5</text>
<text x="69.2" y="67.6">6</text>
<text x="159.8" y="66.3" transform="rotate(-90 159.8 66.3)">2</text>
<text x="171" y="66.3" transform="rotate(-90 171 66.3)">2</text>
<text x="182.3" y="66.3" transform="rotate(-90 182.3 66.3)">2</text>
<text x="191.7" y="66.3" transform="rotate(-90 191.7 66.3)">2</text>
<text x="206.4" y="71.4">5</text>
<text x="206.4" y="69.5">6</text>
<text x="206.4" y="67.6">7</text>
<text x="69.2" y="75.1">2</text>
<text x="69.2" y="73.2">3</text>
<text x="159.8" y="75.6" transform="rotate(-90 159.8 75.6)">1</text>
<text x="171" y="75.6" transform="rotate(-90 171 75.6)">1</text>
<text x="182.3" y="75.6" transform="rotate(-90 182.3 75.6)">1</text>
<text x="191.7" y="75.6" transform="rotate(-90 191.7 75.6)">1</text>
<text x="206.4" y="77">2</text>
<text x="206.4" y="75.1">3</text>
<text x="206.4" y="73.2">4</text>
<text x="58.2" y="83.3" transform="rotate(-90 58.2 83.3)">2</text>
<text x="69.2" y="78.9">1</text>
<text x="78.4" y="80.8">27</text>
<text x="206.4" y="80.8">1</text>
<text x="215.6" y="82.6">27</text>
<text x="58.2" y="92.5" transform="rotate(-90 58.2 92.5)">1</text>
<text x="67.7" y="91.7">CONN FPC SMD 26P 52435-2671</text>
<text x="199.3" y="91.7">CONN FPC SMD 26P 52435-2671</text>
<text x="165.2" y="179.5">&lt;Variant Name&gt;</text>
<text x="197.2" y="187.9">21F, 88, Sec.1, Hsin Tai Wu Rd., Hsichih,</text>
<text x="197.2" y="189.8">Taipei Hsien 221, Taiwan, R.O.C.</text>
<text x="165.2" y="193.5">Title</text>
<text x="165.2" y="199.2">Size</text>
<text x="167.1" y="201.1">Custom</text>
<text x="172.8" y="199.2">Document Number</text>
<text x="227.3" y="199.2">Rev</text>
<text x="165.2" y="204.9">Date:</text>
<text x="170.9" y="204.9">Tuesday, September 07, 2010</text>
<text x="202.8" y="204.9">Sheet</text>
<text x="210.4" y="204.9">11</text>
<text x="217.9" y="204.9">of</text>
<text x="227.3" y="204.9">102</text>
</g>
<g font-size="1.7" fill="#000080">
<text x="161.7" y="16.5">R509</text>
<text x="172.9" y="16.5">R515</text>
<text x="184.2" y="16.5">R530</text>
<text x="39.5" y="18.4">R491</text>
<text x="50.8" y="18.4">R475</text>
<text x="42.9" y="28.5" transform="rotate(-90 42.9 28.5)">1KR2J-1-GP</text>
<text x="54.2" y="28.4" transform="rotate(-90 54.2 28.4)">51R2J-2-GP</text>
<text x="71.5" y="24">J8</text>
<text x="208.7" y="25.9">J9</text>
<text x="163.2" y="30.2" transform="rotate(-90 163.2 30.2)">220R2J-L2-GP</text>
<text x="174.5" y="30.2" transform="rotate(-90 174.5 30.2)">220R2J-L2-GP</text>
<text x="185.8" y="30.2" transform="rotate(-90 185.8 30.2)">220R2J-L2-GP</text>
<text x="26.3" y="46.6">R588</text>
<text x="43.3" y="46.6">1KR2J-1-GP</text>
<text x="133.5" y="48.5">R511</text>
<text x="150.4" y="48.5">1KR2J-1-GP</text>
<text x="26.3" y="56">R477</text>
<text x="26.3" y="54.1">R954</text>
<text x="26.3" y="59.7">R594</text>
<text x="43.3" y="56">1KR2J-1-GP</text>
<text x="43.3" y="54.1">0R2J-2-GP</text>
<text x="43.3" y="59.7">1KR2J-1-GP</text>
<text x="133.5" y="61.6">R514</text>
<text x="150.4" y="61.6">1KR2J-1-GP</text>
<text x="161.7" y="63.5">R943</text>
<text x="172.9" y="63.5">R945</text>
<text x="184.2" y="63.5">R946</text>
<text x="193.6" y="63.5">R541</text>
<text x="195.2" y="77.2" transform="rotate(-90 195.2 77.2)">51R2J-2-GP</text>
<text x="52.7" y="82.3">R471</text>
<text x="163.2" y="78.2" transform="rotate(-90 163.2 78.2)">100R2J-2-GP</text>
<text x="174.5" y="78.2" transform="rotate(-90 174.5 78.2)">100R2J-2-GP</text>
<text x="185.8" y="78.2" transform="rotate(-90 185.8 78.2)">100R2J-2-GP</text>
<text x="67.7" y="86.1">MLX-CON26-8-GP</text>
<text x="204.9" y="87.9">MLX-CON26-8-GP</text>
<text x="56" y="94.1" transform="rotate(-90 56 94.1)">51R2J-2-GP</text>
</g>
<g font-size="1.7" fill="#f00">
<text x="5.7" y="30.4">4,102</text>
<text x="12.1" y="30.4">XDP_TCK</text>
<text x="103.4" y="32.3">23,102</text>
<text x="109.8" y="32.3">PCH_TCK</text>
<text x="4.7" y="39.8">4,102</text>
<text x="5.7" y="41.7">4,102</text>
<text x="5.7" y="36.1">4,102</text>
<text x="5.7" y="37.9">4,102</text>
<text x="10.2" y="39.8">-XDP_TRST</text>
<text x="12.1" y="36.1">XDP_TMS</text>
<text x="12.1" y="37.9">XDP_TDI</text>
<text x="12.8" y="41.7">XDP_TDO</text>
<text x="103.4" y="37.9">23,102</text>
<text x="103.4" y="39.8">23,102</text>
<text x="109.8" y="37.9">PCH_TMS</text>
<text x="109.8" y="39.8">PCH_TDI</text>
<text x="-.7" y="47.3">,68,71,102</text>
<text x="4.1" y="45.5">4,25,102</text>
<text x="9.1" y="47.3">-PLTRST_FAR</text>
<text x="12.1" y="45.5">-XDP_DBR</text>
<text x="100" y="47.3">4,25,102</text>
<text x="102.4" y="43.6">23,102</text>
<text x="107.9" y="47.3">-XDP_DBR</text>
<text x="108.8" y="43.6">PCH_TDO</text>
<text x="3.4" y="51.1">24</text>
<text x="4" y="53">24</text>
<text x="6.4" y="51.1">-XDP_CLK_100M</text>
<text x="7" y="53">XDP_CLK_100M</text>
<text x="92.1" y="49.2">25,61,64,68,74,91,102</text>
<text x="110.7" y="49.2">MPWRG</text>
<text x="-1" y="54.9">8,70,71,91,102</text>
<text x="5.7" y="56.7">10</text>
<text x="10.5" y="56.7">CPU_CFG0</text>
<text x="12.1" y="54.9">BPWRG</text>
<text x=".8" y="60.5">4,28,102</text>
<text x="8.7" y="60.5">CPUPWRGD</text>
<text x="16.4" y="75.5">4,102</text>
<text x="21.8" y="75.5">-XDP_PRDY</text>
<text x="17.7" y="79.7">4,102</text>
<text x="23.2" y="79.7">-XDP_PREQ</text>
</g>
<g font-size="1.4">
<text x="25.2" y="1.4">5</text>
<text x="71.8" y="1.4">4</text>
<text x="118.3" y="1.4">3</text>
<text x="164.9" y="1.4">2</text>
<text x="211.5" y="1.4">1</text>
<text x=".5" y="28.5">D</text>
<text x="235.2" y="28.5">D</text>
<text x=".5" y="79.3">C</text>
<text x="235.2" y="79.3">C</text>
<text x=".5" y="130.2">B</text>
<text x="235.2" y="130.2">B</text>
<text x=".5" y="181">A</text>
<text x="235.2" y="181">A</text>
<text x="25.2" y="206.6">5</text>
<text x="71.8" y="206.6">4</text>
<text x="118.3" y="206.6">3</text>
<text x="164.9" y="206.6">2</text>
<text x="211.5" y="206.6">1</text>
</g>
</svg>
